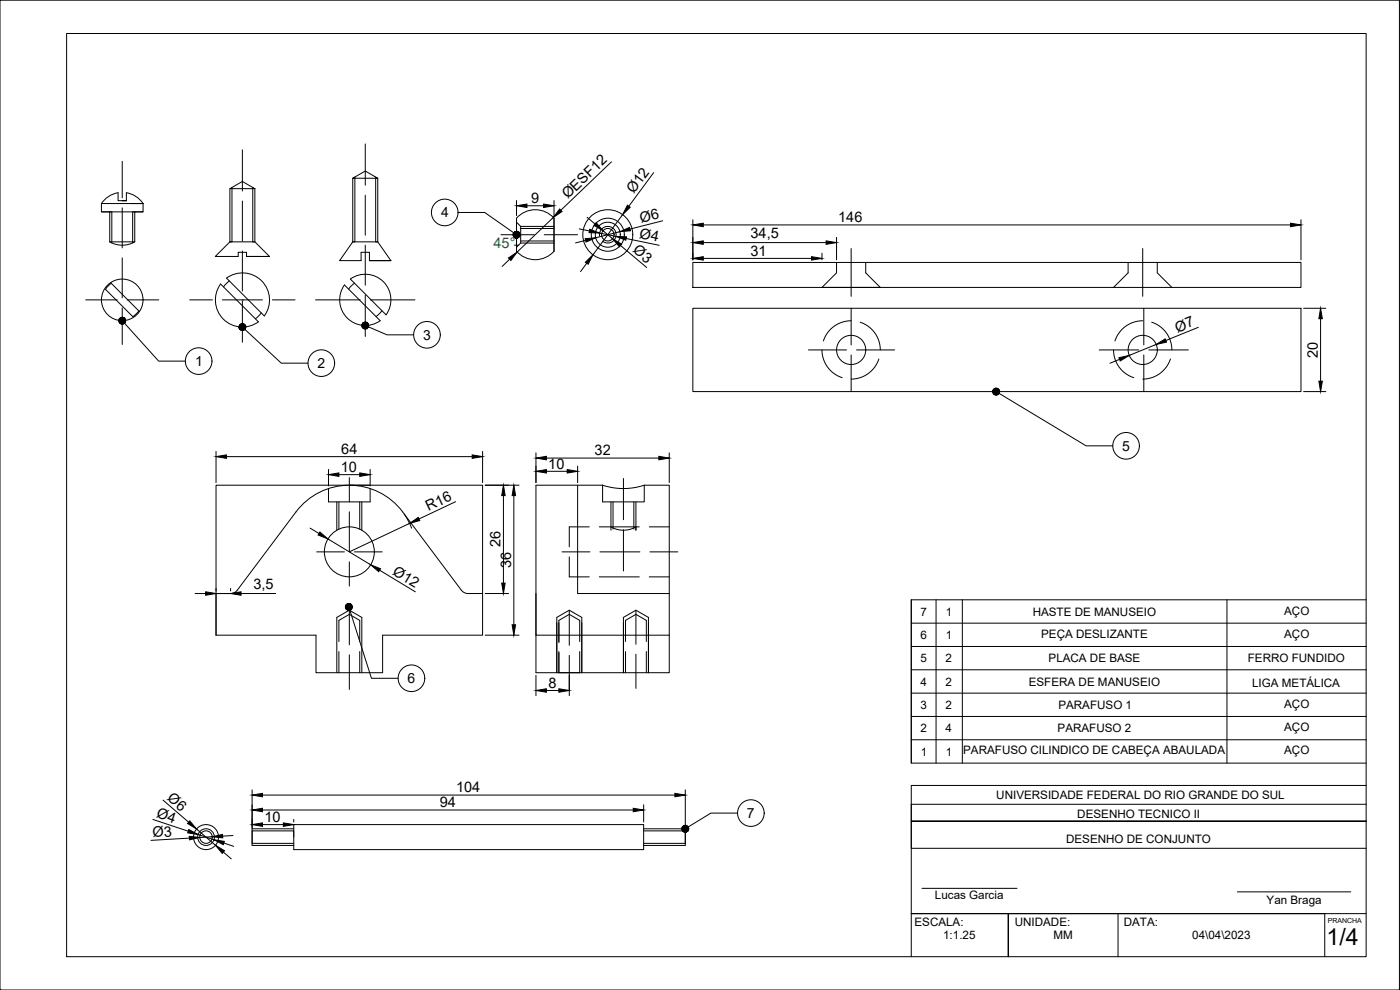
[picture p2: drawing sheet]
<svg xmlns="http://www.w3.org/2000/svg" width="420mm" height="297mm" viewBox="0 0 420 297" stroke-linecap="round" stroke-linejoin="round" font-family="sans-serif">
<!-- layer: eixo -->
<g fill="none" stroke="#000" stroke-width=".3">
<path d="M36.7 48.4v11M72.7 44.9v12.4M109.6 43.2v12.4M109.6 58.6v12M36.7 62.4v12M36.7 77.4v12M72.7 60.3v12M72.7 75.3v12M109.6 73.6v12M150.3 70.4h10M163.3 70.4h10M255.4 74.6v14.3"/>
<path d="M342.9 74.6v14.3M25.7 90h9.5M36.7 92.4v11M38.2 90h9.5M56.9 90h6.8M66.7 90h12M72.7 90.3v12.4M72.8 90h.1M81.7 90h6.9M94.7 90h13.4M109.6 88.6v12.4M111.1 90h13.4"/>
<path d="M255.4 92.5v11M343.3 92.5v11M242.6 105h11.5M255.4 106.5v11M257 105h11.5M329.9 105h11.9M343.3 106.5v11M344.8 105h11.8M104.8 143.3v7.3M104.8 153.6v12M187.1 143.6v12.3M187.1 158.9v12.4"/>
<path d="M95 165.6h8.4M104.8 168.6v7.2M106.4 165.6h8.3M168.7 165.6h8.3M180 165.6h12M195.1 165.6h8.3M104.8 183.1v10.4M104.8 196.5v10.4M170.8 183.1v10.5M170.8 196.6v10.6M190.8 183.1v10.2M190.8 196.3v10.2"/>
</g>
<!-- layer: 0 -->
<g fill="none" stroke="#000" stroke-width=".3">
<path d="M0 .1h420v296.9h-420zM69 56.6l3.7-2.2 3.8 2.2zM69 56.6v16M76.5 56.6v16h-.6M105.9 53.5l3.7-2.2 3.8 2.2zM105.9 53.5v19.1M113.4 53.5v19.1h-7.5M30.4 61.1h12.5h-3.7M30.4 63.6h3.2M32.9 72.6h7.5M32.9 63.6v9M32.9 72.6a7.5 7.5 0 0 0 7.5 0"/>
<path d="M36.7 60.2h1.2h-2.5v-2.4a7.5 7.5 0 0 0-5 3.3M37.9 60.2v-2.4a7.5 7.5 0 0 1 5 3.3v2.5h-12.5v-2.5M39.8 63.6h.6M42.9 63.6h-2.5v9M69 72.6l-4.4 4.3h6.9v-1.2h2.5v1.2M69 72.6h7.5l4.4 4.3M69 72.6h.6M74 76.9h6.9h-6.9M105.9 72.6l-4 5.6h6.5v-2.5h2.5v2.5M105.9 72.6h.6M110.9 78.2h6.4h-6.4M112.7 72.6h.7l3.9 5.6"/>
<path d="M155.6 64.9a7.5 7.5 0 0 1 10.7 .6v9.9a7.5 7.5 0 0 1-11.3 0v-9.9zM207.9 78.7h182.5v7.5h-182.5zM32.6 85.6l.8-.6 8.3 8.3-1 1.1-.8 .6-8.2-8.2zM33.2 84.8h.1M41.9 93.5h.1M66.2 85.2l11.4 11.4a8.1 8.1 0 0 1-10.6-.9 8.1 8.1 0 0 1-.8-10.5zM68.8 84.3l-1.7 1.8M78.4 93.9l-1.8 1.7M79.3 94.8a8.1 8.1 0 0 0-.8-10.5 8.1 8.1 0 0 0-10.5-.9l11.3 11.4M103.4 85.5l10.7 10.7M103.4 85.5a7.7 7.7 0 0 0 .8 9.9 7.7 7.7 0 0 0 9.9 .8M105.1 83.7a7.7 7.7 0 0 1 10 .8 7.7 7.7 0 0 1 .8 10z"/>
<path d="M106.4 85l-1.8 1.7M114.6 93.2l-1.7 1.8M207.9 92.5h182.5v25h-182.5zM246.7 86.2h17.5M64.8 145.6h80v45h-30v11.2h-20v-11.2h-30zM104.8 145.6h6.3M120.8 153.6l17.7 23.5M120.8 153.6a20 20 0 0 0-32 0l-17.9 23.8-1.2 .6-4.9 .1v12.5M160.8 145.6h20a19.9 19.9 0 0 0 12.5 0h7.6v45h-40.1zM173.4 145.6v32.5h27.5M138.5 177.1l.6 .6 .9 .3 4.8 .1M160.8 178.1v23.7h40.1v-11.2"/>
<path d="M167.7 201.8h6.3M88.2 247.4h105v7.5h-105zM88.2 251.2v-1.9h-12.5v3.7h12.5M193.2 248.7h12.5v5h-12.5"/>
<circle cx="182.4" cy="70.4" r="7.5"/>
<circle cx="182.4" cy="70.4" r="5"/>
<circle cx="182.4" cy="70.4" r="3.8"/>
<circle cx="182.4" cy="70.4" r="1.88"/>
<circle cx="36.7" cy="90" r="6.2"/>
<circle cx="255.4" cy="105" r="4.4"/>
<circle cx="342.9" cy="105" r="4.4"/>
<circle cx="104.8" cy="165.6" r="7.5"/>
<circle cx="61.8" cy="251.2" r="3.8"/>
<circle cx="61.8" cy="251.2" r="1.88"/>
</g>
<!-- layer: invisivel -->
<path d="M155 66.7l1.3 1.2v5l-1.3 1.3M156.3 68.6h10M156.3 72.3h10M183.4 158.1a7.5 7.5 0 0 0 7.4 0" fill="none" stroke="#000" stroke-width=".3"/>
<!-- layer: raiz -->
<g fill="none" stroke="#000" stroke-width=".3">
<path d="M69.6 56.2v16.4M75.9 56.2v16.4M106.5 53.1v19.5M112.7 53.1v19.5M33.6 63.6v9.3M39.8 63.6v9.3M156.3 67.9h10M156.3 72.9h10M180 70.9a2.5 2.5 0 0 1 2.6-3 2.5 2.5 0 0 1 2.1 3.5 2.5 2.5 0 0 1-3.9 1M101.1 150.6v8.5M108.6 150.6v8.5M183.4 150.6v8.5"/>
<path d="M190.8 150.6v8.5M101.1 201.8v-16.6l3.7-2.1 3.8 2.1v16.6M167.1 201.8v-16.6l3.7-2.1 3.8 2.1v16.6M187.1 201.8v-16.6l3.7-2.1 3.8 2.1v16.6M88.2 248.7h-12.5v5h12.5M193.2 249.3h12.5v3.7h-12.5"/>
<circle cx="61.8" cy="251.2" r="2.5"/>
</g>
<!-- layer: cotas -->
<g fill="none" stroke="#000" stroke-width=".3">
<path d="M183.5 48.6l-15.2 14.5M196.2 51.8l-7.5 10.1M153 77.8l-2.3 2.1M154.4 73.6h1.2M155 60.2v4.5M158.1 61.7h5M166.1 65.2l-10.9 10.4M166.3 60.2v4.5M173.8 68.7l3.1 .6M175.7 72.1l-3 .8M176.1 79l-1.9 2.5M176.2 65.2l2.4 2"/>
<path d="M180 69.9l4.8 1M181 69.2l2.8 2.4M186 69.5l-7.2 1.8M186.2 73.7l7.9 6.6M186.9 64.4l-9 12.1M187.9 71.6l9.9 2M198.9 66.2l-9.8 2.5M207.9 65.9v12.1M211.1 67.5h176.2M211.1 77.5h32.5M211.1 72.8h36.8M246.7 76v2"/>
<path d="M251.1 71.2v6.8M390.4 65.9v12.1M359.6 98.2l-9.7 4M391.2 92.5h6.7M396.3 95.6v18.8M336 107.8l-2.9 1.2M347 103.3l-8.1 3.3M391.2 117.5h6.7M64.8 135.4v9.4M68 137h73.7M144.8 135.4v9.4M160.8 135.9v8.9"/>
<path d="M164 137.4h33.7M173.4 139.8v5M200.9 135.9v8.9M93.1 158.5l2.6 1.6M98.6 140.9v4.9M101.7 142.4h6.3M111.1 140.9v4.9M121.3 154.2l2.2 4.3M122.9 157l-18.1 8.6M136.7 150.5l-10.9 5.2M145.6 145.6h10.2M151.1 148.7v26.3"/>
<path d="M154.2 148.7v38.8M164 141.4h6.2M58.6 178.1h3.1M64.8 176.5v.8M64.8 178.1h4.4M69.2 176.5v.8M72.3 178.1h10.4M98.4 161.7l12.9 7.8M113.9 171.1l10.8 6.5M145.6 178.1h7M145.6 190.6h10.2M160.8 202.6v6.1"/>
<path d="M164 207.2h3.7M170.8 202.6v6.1M75.7 237v11.5M78.8 238.6h123.7M205.7 237v11.5M45.9 245.9l10.6 3.5M48.9 240.1l7.7 6.6M56.8 251.5l-11.5 .6M59 248.7l5.7 4.9M59.4 250.4l4.8 1.6M63.7 251.1l-3.7 .2M67 255.7l2.4 2"/>
<path d="M67.2 252.9l2.9 1M69.9 250.7l-3.1 .2M78.8 247.4h6.2M78.8 243h111.2M88.2 245.9v.7M193.2 241.5v5.1"/>
</g>
<g fill="#000" stroke="#000" stroke-width=".3">
<path d="M152.6 77.4l2.6-1.8-1.9 2.6zM155 61.7l3.1-.5v1.1zM163.1 61.2l3.2 .5-3.2 .6zM168 62.7l.7 .8-2.6 1.7zM175.6 71.6l3.2-.3-2.9 1.3zM175.7 78.7l2.2-2.2-1.4 2.8zM177 68.8l3 1.1-3.2-.1zM178.9 66.8l2.1 2.4-2.8-1.6zM183.8 71.6l2.8 1.7-.7 .7zM184.8 70.9l3.2 .2-.2 1zM188.3 61.6l.8 .6-2.2 2.2zM186 69.5l2.9-1.3 .3 1z"/>
<path d="M207.9 67.5l3.2-.5v1zM207.9 77.5l3.2-.5v1zM207.9 72.8l3.2-.5v1zM243.6 77l3.1 .5-3.1 .5zM247.9 72.3l3.2 .5-3.2 .5zM387.3 67l3.1 .5-3.1 .5zM396.3 92.5l.6 3.1h-1.1zM335.8 107.3l3.1-.7-2.7 1.7zM347 103.3l2.7-1.6 .4 1zM395.8 114.4h1.1l-.6 3.1zM64.8 137l3.2-.5v1zM141.7 136.5l3.1 .5-3.1 .5z"/>
<path d="M160.8 137.4l3.2-.5v1.1zM197.7 136.9l3.2 .5-3.2 .6zM96 159.6l2.4 2.1-2.9-1.2zM98.6 142.4l3.1-.5v1zM108 141.9l3.1 .5-3.1 .5zM122.9 157l2.6-1.8 .5 1zM151.1 145.6l.5 3.1h-1zM154.2 145.6l.5 3.1h-1zM160.8 141.4l3.2-.5v1zM170.2 140.9l3.2 .5-3.2 .5zM61.7 177.6l3.1 .5-3.1 .5zM69.2 178.1l3.1-.5v1z"/>
<path d="M111.3 169.5l2.9 1.1-.5 .9zM150.6 175h1l-.5 3.1zM153.7 187.5h1l-.5 3.1zM160.8 207.2l3.2-.5v1zM167.7 206.7l3.1 .5-3.1 .5zM75.7 238.6l3.1-.6v1.1zM202.5 238l3.2 .6-3.2 .5zM56.7 248.9l2.7 1.5-3.1-.5zM56.8 250.9l3.2 .4-3.1 .7zM56.9 246.3l2.1 2.4-2.7-1.6zM63.7 251.1l3.1-.7v1zM64.2 252l3.1 .5-.3 .9z"/>
<path d="M64.7 253.6l2.7 1.7-.7 .7zM75.7 247.4l3.1-.5v1zM75.7 243l3.1-.5v1.1zM85 246.9l3.2 .5-3.2 .5zM190 242.5l3.2 .5-3.2 .6z"/>
</g>
<!-- layer: pont -->
<g fill="none" stroke="#000" stroke-width=".3">
<path d="M251.1 78.7v3.2l-4.4 4.3M259.8 78.7v3.2l4.4 4.3M338.6 78.7v3.2l-4.4 4.3M347.3 78.7v3.2l4.4 4.3M255.4 96.3a8.7 8.7 0 0 0-8.3 6M258.1 96.7a8.7 8.7 0 0 1 6.1 8.3M342.9 96.3a8.7 8.7 0 0 0-8.3 6M345.6 96.7a8.7 8.7 0 0 1 6.1 8.3M246.7 105a8.7 8.7 0 0 0 6 8.3M263.8 107.7a8.7 8.7 0 0 1-8.4 6M334.2 105a8.7 8.7 0 0 0 6 8.3M351.3 107.7a8.7 8.7 0 0 1-8.3 6"/>
<path d="M98.6 146.6v4h12.5v-4M101.7 150.6v8.2M108 150.6v8.2M176.8 158.1h-6v6M179.9 158.1h12M180.8 145.6v5h12.5v-5M184 150.6v8.2M190.2 150.6v8.2M194.8 158.1h6.1M170.8 167.1v6h6M179.9 173.1h12M194.8 173.1h6.1"/>
<path d="M101.7 192.5v-6.4l3.1-1.8 3.2 1.8v6.4M101.7 195.5v6.3M108 195.5v6.3M167.7 195.5v6.3M174 192.5v-6.4l-3.2-1.8-3.1 1.8v6.7M174 195.5v6.3M187.7 192.5v-6.4l3.1-1.8 3.2 1.8v6.4M187.7 195.5v6.3M194 195.5v6.3"/>
</g>
<!-- layer: hashura -->
<path d="M190.8 158.1v1" fill="none" stroke="#000" stroke-width=".3"/>
<!-- layer: margen -->
<path d="M20 10.1h390v276.9h-390zM0 297h.1" fill="none" stroke="#000" stroke-width=".3"/>
<!-- layer: legenda -->
<g fill="none" stroke="#000" stroke-width=".3">
<path d="M137.5 63.8h8l8.7 6.1M37.4 97l10.2 11.3h8M73.5 98.8l10.9 10.2h8M110.5 98.1l5.6 2.4h8M299.8 118l26.2 15.8h8M273.5 180v49h136.5M273.5 180v49M273.5 180h136.5M280.9 180v49M288.8 180v49M368.2 180v49M105 183.1l6.5 20.4h8"/>
<path d="M273.5 194h136.5M273.5 187h136.5M273.5 215h136.5M273.5 208h136.5M273.5 201h136.5M273.5 222h136.5M410 235.7h-136.5v51.3M221.3 244h-8l-6.8 4.1M410 241.3h-136.5v5.1h136.5h-136.5v8.1h136.5M276.7 266.5h28.5M302.6 274.1h.1M302.6 274.1v12.9v-12.9"/>
<path d="M335.5 274.1v12.9M371.3 267.6h34.1M397.6 274.1h-124.1h124.1M410 274.1h-12.4v12.9"/>
<circle cx="133.5" cy="63.7" r="4"/>
<circle cx="59.6" cy="108.3" r="4"/>
<circle cx="96.4" cy="109" r="4"/>
<circle cx="128.1" cy="100.5" r="4"/>
<circle cx="338" cy="133.8" r="4"/>
<circle cx="123.5" cy="203.5" r="4"/>
<circle cx="225.3" cy="244" r="4"/>
</g>
<g fill="#000" stroke="#000" stroke-width=".3">
<path d="M154 70.2v.2h1zM154 70.4h1l-1 .2zM154 70.6l.1 .2 .9-.4z"/>
<path d="M154.1 70.8l.1 .2 .8-.6zM154.2 71l.8-.6-.7 .7zM154.3 71.1l.1 .2 .6-.9z"/>
<path d="M154.3 69.7l-.1 .2 .8 .5zM154.2 69.9l.8 .5-.9-.4zM154.1 70l-.1 .2 1 .2z"/>
<path d="M155 70.4l-.6 .9h.2zM155 70.4l-.2 1-.2-.1zM155 70.4l-.2 1h.2z"/>
<path d="M154.6 69.5l.4 .9-.2-.9zM154.5 69.6l.1-.1 .4 .9zM154.3 69.7l.7 .7-.5-.8z"/>
<path d="M155 70.4v1h.2zM155 70.4l.4 1h-.2zM155 70.4l.4 1 .1-.1z"/>
<path d="M155.2 69.5l-.2 .9 .4-.9zM155 69.4l.2 .1-.2 .9zM154.8 69.5l.2 .9v-1z"/>
<path d="M155 70.4l.5 .9 .2-.1zM155 70.4l.8 .6-.1 .2z"/>
<path d="M155 70.4l.8 .6 .1-.2zM155 70.4l1 .3-.1 .1zM155 70.4l1 .3v-.2z"/>
<path d="M155 70.4l.9-.5-.2-.2zM155.6 69.6l.1 .1-.7 .7zM155.4 69.5l-.4 .9 .6-.8z"/>
<path d="M155 70.4l1 .1v-.2zM155 70.4l.9-.3 .1 .2zM155 70.4l.9-.3v-.2z"/>
<path d="M35.7 96v.2h1zM35.7 96.2h1l-1 .2zM35.7 96.4l.1 .2 .9-.4z"/>
<path d="M35.8 96.6v.1l.9-.5zM35.8 96.7l.9-.5-.8 .7zM35.9 96.9l.2 .1 .6-.8z"/>
<path d="M36 95.5l-.1 .1 .8 .6zM35.9 95.6l.8 .6-.9-.4zM35.8 95.8l-.1 .2 1 .2z"/>
<path d="M36.7 96.2l-.6 .8 .2 .1zM36.7 96.2l-.3 1-.1-.1zM36.7 96.2l-.3 1h.2z"/>
<path d="M36.2 95.4l.5 .8-.3-.9zM36 95.5l.2-.1 .5 .8z"/>
<path d="M36.7 96.2l-.1 1h.2zM36.7 96.2l.3 1h-.2zM36.7 96.2l.3 1 .2-.1z"/>
<path d="M36.7 95.2v1l.2-.9zM36.5 95.2h.2v1zM36.4 95.3l.3 .9-.2-1z"/>
<path d="M36.7 96.2l.5 .9 .2-.1zM36.7 96.2l.8 .6-.1 .2zM36.7 96.2l.8 .6 .1-.1z"/>
<path d="M37.3 95.4l-.6 .8 .7-.6zM37.1 95.3l.2 .1-.6 .8zM36.9 95.3l-.2 .9 .4-.9z"/>
<path d="M36.7 96.2l.9 .5 .1-.2zM36.7 96.2l1 .1v.2zM36.7 96.2l1 .1v-.2z"/>
<path d="M36.7 96.2l1-.1-.1-.2zM36.7 96.2l.8-.5 .1 .2zM36.7 96.2l.8-.5-.1-.1z"/>
<path d="M71.8 98l-.1 .2 1-.1zM71.7 98.2l1-.1-.9 .3zM71.8 98.4v.1l.9-.4z"/>
<path d="M71.8 98.5l.1 .2 .8-.6zM71.9 98.7l.8-.6-.6 .8zM72.7 98.1l-.6 .8 .1 .1z"/>
<path d="M72 97.4l-.1 .2 .8 .5zM71.9 97.6l.8 .5-.9-.3zM71.8 97.8v.2l.9 .1z"/>
<path d="M72.7 98.1l-.5 .9 .2 .1zM72.7 98.1l-.1 1h-.2zM72.7 98.1l-.1 1h.2z"/>
<path d="M72.2 97.3l.5 .8-.4-.9zM72 97.4l.2-.1 .5 .8z"/>
<path d="M72.7 98.1l.1 1h.2zM72.7 98.1l.5 .9-.2 .1zM72.7 98.1l.5 .9 .1-.1z"/>
<path d="M72.7 97.1v1l.2-1zM72.5 97.2l.2-.1v1zM72.3 97.2l.4 .9-.2-.9z"/>
<path d="M72.7 98.1l.6 .8 .2-.1zM72.7 98.1l.9 .6-.1 .1zM72.7 98.1l.9 .6 .1-.2z"/>
<path d="M73.3 97.3l-.6 .8 .7-.7zM73.1 97.2l.2 .1-.6 .8zM72.9 97.1l-.2 1 .4-.9z"/>
<path d="M72.7 98.1l1 .4v-.2zM72.7 98.1h1v.2zM72.7 98.1h1v-.2z"/>
<path d="M72.7 98.1l1-.2-.1-.2zM72.7 98.1l.9-.6v.2zM73.4 97.4l-.7 .7 .9-.6z"/>
<path d="M108.6 97.8l.1 .2 .9-.3zM108.7 98l.9-.3-.8 .5zM108.8 98.2l.1 .2 .7-.7z"/>
<path d="M108.7 97.3l-.1 .2 1 .2zM108.6 97.5l1 .2h-1zM108.6 97.7v.1l1-.1z"/>
<path d="M108.9 98.4l.2 .1 .5-.8zM109.6 97.7l-.4 .9-.1-.1zM109.6 97.7l-.4 .9h.2z"/>
<path d="M108.9 97l-.1 .1 .8 .6zM108.8 97.1l.8 .6-.9-.4z"/>
<path d="M109.6 97.7l-.2 .9 .2 .1zM109.6 97.7l.2 1h-.2zM109.6 97.7l.2 1 .2-.1z"/>
<path d="M109.3 96.7l.3 1-.2-1zM109.1 96.8l.2-.1 .3 1zM108.9 97l.7 .7-.5-.9z"/>
<path d="M109.6 97.7l.4 .9 .2-.1zM109.6 97.7l.7 .7-.1 .1zM109.6 97.7l.7 .7 .1-.2z"/>
<path d="M109.8 96.7l-.2 1 .4-1zM109.6 96.7h.2l-.2 1zM109.4 96.7l.2 1v-1z"/>
<path d="M109.6 97.7l.8 .5 .1-.1zM109.6 97.7l1 .2-.1 .2zM109.6 97.7l1 .2v-.2z"/>
<path d="M109.6 97.7l.9-.6-.2-.1zM110.2 96.8l.1 .2-.7 .7zM110 96.7l-.4 1 .6-.9z"/>
<path d="M109.6 97.7h1v-.2zM109.6 97.7l1-.4v.2zM109.6 97.7l1-.4-.1-.2z"/>
<path d="M298 117.5v.2l1-.2zM298 117.7l1-.2-1 .4zM298 117.9l.2 .2 .8-.6z"/>
<path d="M298.1 117l-.1 .2 1 .3zM298 117.2l1 .3-1-.2zM298 117.3v.2h1z"/>
<path d="M298.2 118.1l.1 .1 .7-.7zM299 117.5l-.6 .8-.1-.1zM299 117.5l-.6 .8 .2 .1z"/>
<path d="M298.2 116.8l.8 .7-.6-.8zM298.2 116.8l.8 .7-.9-.5z"/>
<path d="M299 117.5l-.4 .9 .2 .1zM299 117.5v1h-.2zM299 117.5v1h.2z"/>
<path d="M298.7 116.5l.3 1-.1-1zM298.5 116.6l.2-.1 .3 1zM298.4 116.7l.6 .8-.5-.9z"/>
<path d="M299 117.5l.2 1 .2-.1zM299 117.5l.6 .8-.2 .1zM299 117.5l.6 .8 .1-.1z"/>
<path d="M299.3 116.6l-.3 .9 .5-.9zM299.1 116.5l.2 .1-.3 .9zM298.9 116.5l.1 1 .1-1z"/>
<path d="M299 117.5l.7 .7 .1-.2zM299 117.5l.9 .3-.1 .2zM299 117.5l.9 .3v-.2z"/>
<path d="M299 117.5l.9-.4-.1-.2zM299.6 116.8l.2 .1-.8 .6zM299.5 116.6l-.5 .9 .6-.7z"/>
<path d="M299 117.5l.9 .1 .1-.1zM299 117.5l.9-.3 .1 .3zM299 117.5l.9-.3v-.1z"/>
<path d="M103.7 182v.2l1-.1zM103.7 182.2l1-.1-1 .3zM103.7 182.4l.1 .2 .9-.5z"/>
<path d="M103.8 182.6l.1 .1 .8-.6zM103.9 182.7l.8-.6-.6 .8zM104.7 182.1l-.6 .8 .1 .1z"/>
<path d="M103.9 181.5l-.1 .1 .9 .5zM103.8 181.6l.9 .5-1-.3zM103.7 181.8v.2l1 .1z"/>
<path d="M104.7 182.1l-.5 .9 .2 .1zM104.7 182.1l-.1 1h-.2zM104.7 182.1l-.1 1h.2z"/>
<path d="M104.2 181.2l.5 .9-.3-.9zM104 181.3l.2-.1 .5 .9zM104 181.3l-.1 .2 .8 .6z"/>
<path d="M104.6 181.1l.1 1 .1-1zM104.4 181.2l.2-.1 .1 1z"/>
<path d="M104.7 182.1l.1 1h.2zM104.7 182.1l.5 .9-.2 .1zM104.7 182.1l.5 .9 .1-.1z"/>
<path d="M105.2 181.2l-.5 .9 .6-.8zM105 181.2h.2l-.5 .9zM104.8 181.1l-.1 1 .3-.9z"/>
<path d="M104.7 182.1l.6 .8 .2-.2zM104.7 182.1l.9 .5-.1 .1zM104.7 182.1l.9 .5 .1-.2z"/>
<path d="M104.7 182.1l.9-.3v-.2zM104.7 182.1l.8-.6 .1 .1zM105.3 181.3l-.6 .8 .8-.6z"/>
<path d="M104.7 182.1l1 .3v-.2zM104.7 182.1l1-.1v.2zM104.7 182.1l1-.1-.1-.2z"/>
<path d="M204.7 248.8v.2l1-.3zM204.7 249l1-.3-.9 .5z"/>
<path d="M204.8 248.2l-.1 .2 1 .3zM204.7 248.4l1 .3-1-.1zM204.7 248.6v.2l1-.1z"/>
<path d="M204.8 249.2l.1 .1 .8-.6zM204.9 249.3l.8-.6-.6 .8zM205.7 248.7l-.6 .8 .1 .1z"/>
<path d="M205 247.9l.7 .8-.6-.9zM205 247.9l.7 .8-.8-.6zM204.9 248.1l-.1 .1 .9 .5z"/>
<path d="M205.7 248.7l-.5 .9h.2zM205.7 248.7l-.1 1-.2-.1zM205.7 248.7l-.1 1 .2-.1z"/>
<path d="M205.5 247.7l.2 1v-1zM205.3 247.7h.2l.2 1zM205.1 247.8l.6 .9-.4-1z"/>
<path d="M205.7 248.7l.1 .9h.2zM205.7 248.7l.5 .8-.2 .1zM205.7 248.7l.5 .8 .1-.1z"/>
<path d="M206.1 247.8l-.4 .9 .5-.8zM205.9 247.7l.2 .1-.4 .9zM205.7 247.7v1l.2-1z"/>
<path d="M205.7 248.7l.6 .7 .2-.1zM205.7 248.7l.9 .4-.1 .2zM205.7 248.7l.9 .4v-.2z"/>
<path d="M205.7 248.7l.9-.4-.1-.2zM205.7 248.7l.7-.7 .1 .1zM206.2 247.9l-.5 .8 .7-.7z"/>
<path d="M205.7 248.7l.9 .2 .1-.2zM205.7 248.7l1-.2v.2zM205.7 248.7l1-.2-.1-.2z"/>
</g>
<text font-size="7" x="398.1" y="283.6">1/4</text>
<g font-size="4.4">
<text x="170.4" y="59.9" transform="rotate(-44 170.4 59.9)">ØESF12</text>
<text x="190.2" y="58.3" transform="rotate(-54 190.2 58.3)">Ø12</text>
<text x="159.4" y="60.9">9</text>
<text x="191.7" y="71.4" transform="rotate(12 191.7 71.4)">Ø4</text>
<text x="192.5" y="66.9" transform="rotate(-14 192.5 66.9)">Ø6</text>
<text x="225.2" y="71.4">34,5</text>
<text x="251.6" y="66.7">146</text>
<text x="189.8" y="75.4" transform="rotate(40 189.8 75.4)">Ø3</text>
<text x="225.2" y="76.7">31</text>
<text x="353.4" y="99.8" transform="rotate(-22 353.4 99.8)">Ø7</text>
<text x="395.5" y="107.4" transform="rotate(-90 395.5 107.4)">20</text>
<text x="102.4" y="136.2">64</text>
<text x="178.4" y="136.6">32</text>
<text x="102.3" y="141.6">10</text>
<text x="164.5" y="140.6">10</text>
<text x="128.6" y="153.4" transform="rotate(-25 128.6 153.4)">R16</text>
<text x="150.3" y="164.2" transform="rotate(-90 150.3 164.2)">26</text>
<text x="117.6" y="172.2" transform="rotate(31 117.6 172.2)">Ø12</text>
<text x="153.4" y="170.5" transform="rotate(-90 153.4 170.5)">36</text>
<text x="76.1" y="176.7">3,5</text>
<text x="164.6" y="206.3">8</text>
<text x="50" y="239.8" transform="rotate(41 50 239.8)">Ø6</text>
<text x="136.9" y="237.7">104</text>
<text x="46.7" y="245.2" transform="rotate(18 46.7 245.2)">Ø4</text>
<text x="132" y="242.2">94</text>
<text x="45.9" y="251.2" transform="rotate(-3 45.9 251.2)">Ø3</text>
<text x="79.3" y="246.6">10</text>
</g>
<text font-size="4.4" fill="#136734" x="148.1" y="74.5">45°</text>
<g font-size="4.2">
<text x="132.4" y="65.3">4</text>
<text x="127" y="102">3</text>
<text x="58.6" y="109.9">1</text>
<text x="95.3" y="110.5">2</text>
<text x="336.8" y="135.3">5</text>
<text x="122.3" y="205">6</text>
<text x="224.2" y="245.5">7</text>
</g>
<g font-size="3.5">
<text x="276.2" y="184.7">7</text>
<text x="283.8" y="184.7">1</text>
<text x="309.9" y="184.7">HASTE DE MANUSEIO</text>
<text x="385.4" y="184.4">AÇO</text>
<text x="276.2" y="191.7">6</text>
<text x="283.8" y="191.7">1</text>
<text x="312.5" y="191.4">PEÇA DESLIZANTE</text>
<text x="385.4" y="191.4">AÇO</text>
<text x="276.2" y="198.7">5</text>
<text x="283.7" y="198.7">2</text>
<text x="314.7" y="198.7">PLACA DE BASE</text>
<text x="374.5" y="198.7">FERRO FUNDIDO</text>
<text x="276.3" y="205.7">4</text>
<text x="283.7" y="205.7">2</text>
<text x="308.8" y="205.7">ESFERA DE MANUSEIO</text>
<text x="375.8" y="206">LIGA METÁLICA</text>
<text x="276.2" y="212.7">3</text>
<text x="283.7" y="212.7">2</text>
<text x="317.6" y="212.7">PARAFUSO 1</text>
<text x="385.4" y="212.4">AÇO</text>
<text x="276.3" y="219.7">2</text>
<text x="283.7" y="219.7">4</text>
<text x="317.4" y="219.7">PARAFUSO 2</text>
<text x="385.4" y="219.4">AÇO</text>
<text x="276.4" y="226.7">1</text>
<text x="283.8" y="226.7">1</text>
<text x="289.1" y="226.4">PARAFUSO CILINDICO DE CABEÇA ABAULADA</text>
<text x="385.4" y="226.4">AÇO</text>
<text x="299" y="239.8">UNIVERSIDADE FEDERAL DO RIO GRANDE DO SUL</text>
<text x="323.3" y="245.3">DESENHO TECNICO II</text>
<text x="319.9" y="253">DESENHO DE CONJUNTO</text>
<text x="280.6" y="269.7">Lucas Garcia</text>
<text x="380.1" y="271.2">Yan Braga</text>
<text x="274.5" y="277.9">ESCALA:</text>
<text x="283.1" y="281.8">1:1.25</text>
<text x="304.5" y="277.9">UNIDADE:</text>
<text x="316.2" y="281.8">MM</text>
<text x="337.2" y="277.9">DATA:</text>
<text x="357.8" y="281.8">04\04\2023</text>
</g>
<text font-size="2.1" x="398.5" y="276.8">PRANCHA</text>
</svg>
